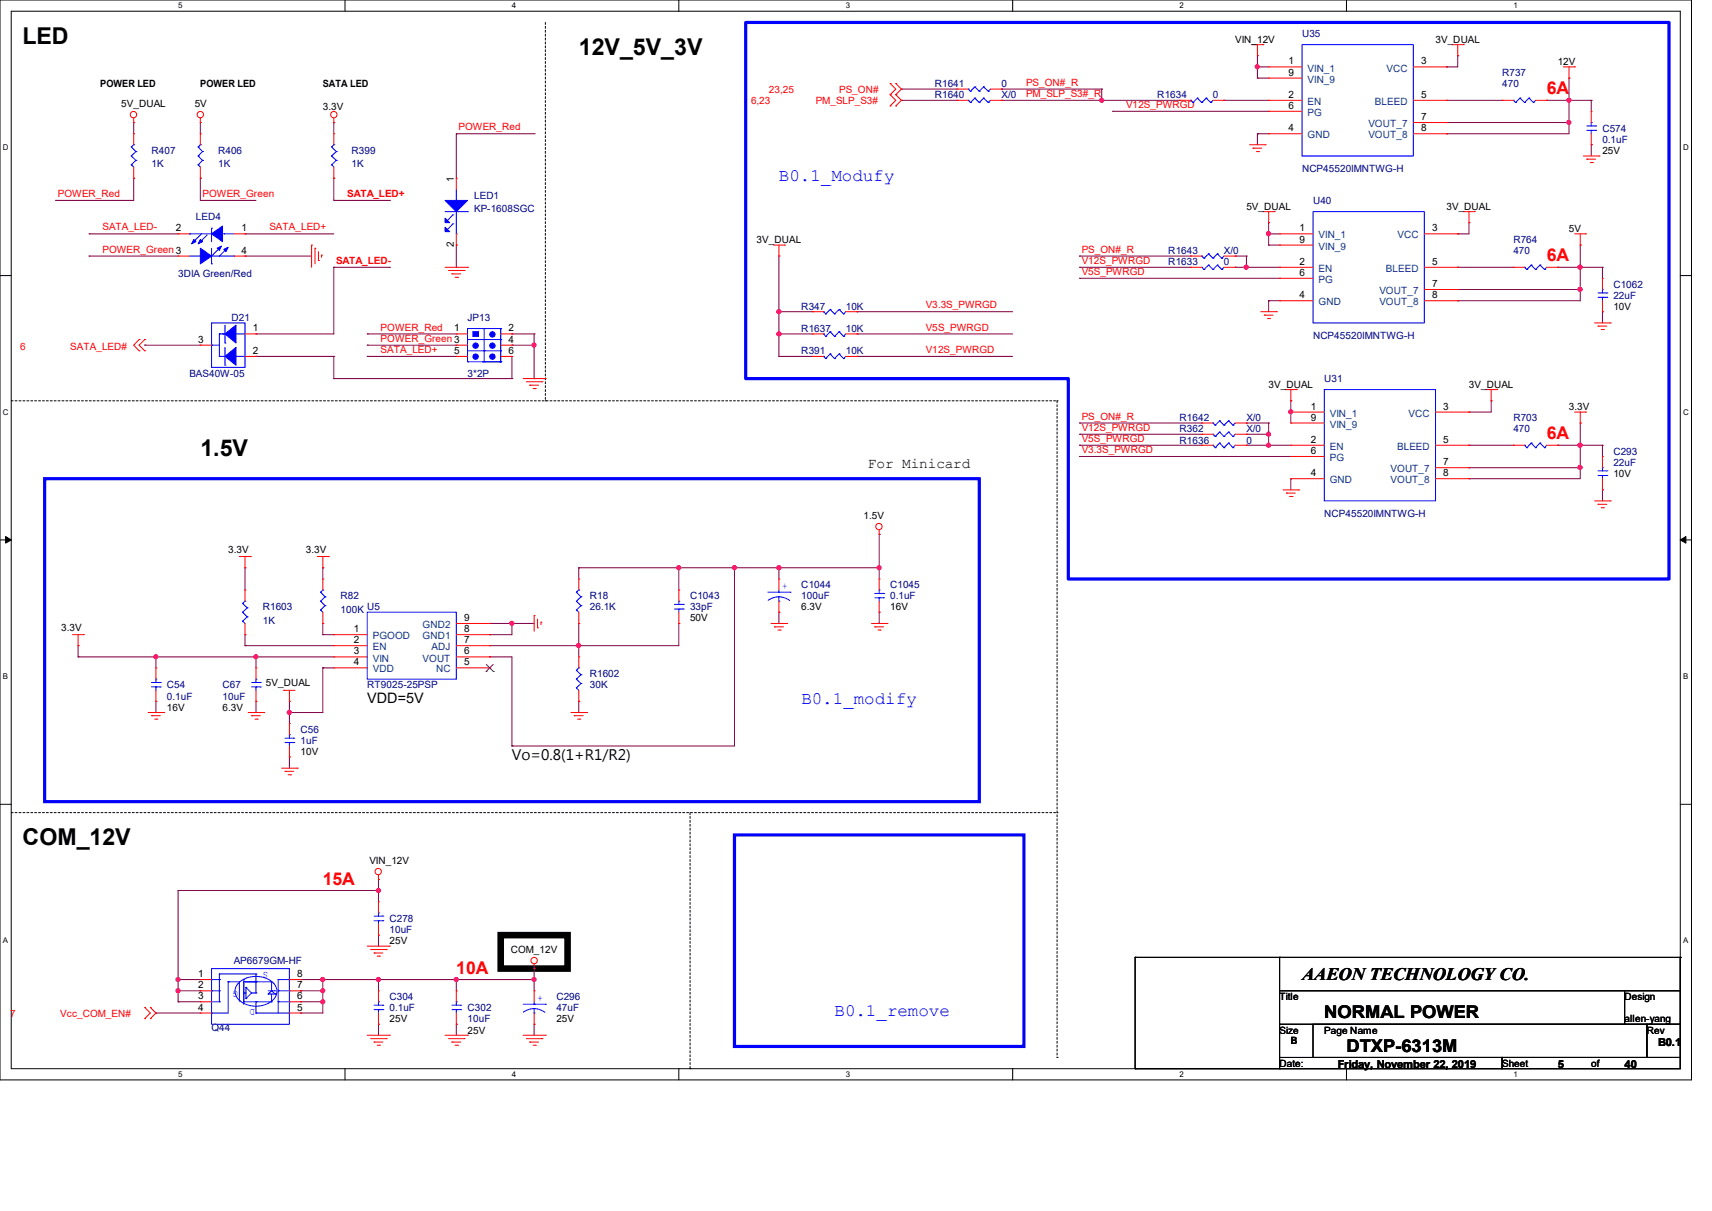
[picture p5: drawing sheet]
<svg xmlns="http://www.w3.org/2000/svg" width="297mm" height="210mm" viewBox="0 0 297 210" stroke-linecap="round" stroke-linejoin="round" font-family="sans-serif">
<path d="M0 0h293.5v187.3h-293.5zM1.9 1.9h289.6v183.4h-289.6z" fill="none" stroke="#000" stroke-width=".17"/>
<g fill="#fff">
<path d="M30.9 .2h.8v1.5h-.8z"/>
<path d="M30.9 185.5h.8v1.6h-.8z"/>
</g>
<path d="M59.9 0v1.9M59.9 185.3v2" fill="none" stroke="#000" stroke-width=".17"/>
<g fill="#fff">
<path d="M88.8 .2h.8v1.5h-.8z"/>
<path d="M88.8 185.5h.8v1.6h-.8z"/>
</g>
<path d="M117.8 0v1.9M117.8 185.3v2" fill="none" stroke="#000" stroke-width=".17"/>
<g fill="#fff">
<path d="M146.7 .2h.8v1.5h-.8z"/>
<path d="M146.7 185.5h.8v1.6h-.8z"/>
</g>
<path d="M175.7 0v1.9M175.7 185.3v2" fill="none" stroke="#000" stroke-width=".17"/>
<g fill="#fff">
<path d="M204.6 .2h.8v1.5h-.8z"/>
<path d="M204.6 185.5h.8v1.6h-.8z"/>
</g>
<path d="M233.6 0v1.9M233.6 185.3v2" fill="none" stroke="#000" stroke-width=".17"/>
<g fill="#fff">
<path d="M262.6 .2h.7v1.5h-.7z"/>
<path d="M262.6 185.5h.7v1.6h-.7z"/>
<path d="M.5 24.8h1v1.6h-1z"/>
<path d="M292 24.8h1v1.6h-1z"/>
<path d="M.5 70.7h1v1.5h-1z"/>
<path d="M292 70.7h1v1.5h-1z"/>
</g>
<path d="M0 47.8h1.9M291.5 47.8h2" fill="none" stroke="#000" stroke-width=".17"/>
<g fill="#fff">
<path d="M.5 116.5h.9v1.6h-.9z"/>
<path d="M292 116.5h.9v1.6h-.9z"/>
</g>
<path d="M0 93.6h1.9M291.5 93.6h2" fill="none" stroke="#000" stroke-width=".17"/>
<path d="M1 93l.9 .6-.9 .6zM291.5 93.6l1-.6v1.2z" fill="#000" stroke="#000" stroke-width=".17"/>
<g fill="#fff">
<path d="M.5 162.4h.9v1.5h-.9z"/>
<path d="M292 162.4h.9v1.5h-.9z"/>
</g>
<g fill="none" stroke="#000" stroke-width=".17">
<path d="M0 139.5h1.9M291.5 139.5h2M196.9 166h.1M196.9 166h94.6M196.9 166v19.3M222 171.8h69.5v5.8h-69.5zM222 166h.1M222 166v5.8M222 177.6v5.8M227.8 177.6h57.9v5.8h-57.9zM281.9 177.6h.1M281.9 171.8v5.8"/>
<path d="M285.7 177.6h5.8v5.8h-5.8zM291.5 166h.1M291.5 166v5.8M196.9 185.3h.1M196.9 185.3h25.1M222 183.4h38.6v1.9h-38.6zM222 183.4h.1M222 185.3h.1M260.6 183.4h30.9v1.9h-30.9z"/>
</g>
<path d="M94.6 3.9v65.6M1.9 69.5h181.5M94.6 69.5h.1M183.4 69.5h.1M183.4 69.5v113.9M1.9 140.9h181.5M119.7 140.9v44.4M183.4 140.9h.1M119.7 185.3h.1M183.4 183.4h.1" fill="none" stroke="#000" stroke-width=".17" stroke-dasharray=".3"/>
<path d="M86.9 162.2h11.6v5.8h-11.6z" fill="none" stroke="#000" stroke-width="1.1"/>
<path d="M129.4 3.9h160.2v96.5h-104.3v-34.7h-55.9zM7.7 83h162.2v56h-162.2zM127.4 144.8h50.2v36.7h-50.2z" fill="none" stroke="#00f" stroke-width=".55"/>
<g fill="none" stroke="#800040" stroke-width=".17">
<path d="M156.4 17.4h.1M156.4 15.5h.1M156.4 17.4h9.6M156.4 15.5h9.6M173.7 17.4h.1M173.7 15.5h.1M173.7 17.4h30.9M173.7 15.5h17.4M191.1 17.4h.1M191.1 15.5h.1M191.1 15.5v1.9M193 19.3h.1"/>
<path d="M193 19.3h27.1M212.3 17.4h.1M212.3 17.4h7.8M218.1 13.5h.1M218.1 11.6h.1M218.1 9.7h.1M218.1 13.5h2M218.1 9.7v3.8M218.1 11.6h2M251 17.4h.1M251 11.6h.1M251 17.4h9.6"/>
<path d="M252.9 9.7h.1M252.9 9.7v1.9h-1.9M268.4 17.4h.1M268.4 17.4h7.7M272.2 13.5h.1M272.2 17.4h.1M272.2 13.5v9.7h-21.2M276.1 17.4h.1M276.1 17.4v1.9M9.7 34.8h.1M23.2 30.9h.1M23.2 21.3h.1"/>
<path d="M23.2 21.3v1.9M23.2 30.9v3.9h-13.5M34.8 21.3h.1M34.8 30.9h.1M34.8 34.8h.1M34.8 21.3v1.9M34.8 30.9v3.9M34.8 34.8h9.6M57.9 30.9h.1M57.9 21.3h.1M57.9 21.3v1.9M57.9 30.9v3.9h9.7"/>
<path d="M67.6 34.8h.1M79.2 23.2h.1M79.2 23.2v7.7M79.2 23.2h13.5M92.7 23.2h.1M218.1 23.2h.1M218.1 23.2h2M218.1 23.2v1.9M220.1 38.6h.1M220.1 38.6v3.9M251 21.3h.1M251 23.2h.1"/>
<path d="M251 21.3h21.2M254.8 38.6h.1M254.8 38.6v2h-1.9M272.2 21.3h.1M276.1 25.1h.1M276.1 25.1v2M15.5 44.4h.1M15.5 40.6h.1M15.5 44.4h15.4M15.5 40.6h15.4M25.1 59.9h.1M25.1 59.9h9.7"/>
<path d="M42.5 40.6h.1M42.5 44.4h.1M42.5 44.4h11.6M42.5 40.6h15.4M44.4 57.9h.1M57.9 46.4h.1M57.9 46.4v11.5h-13.5M57.9 46.4h9.7M63.7 57.9h.1M63.7 59.9h.1M63.7 57.9h15.5M63.7 59.9h15.5"/>
<path d="M67.6 46.4h.1M79.2 42.5h.1M79.2 42.5v3.9M88.8 59.9h.1M88.8 57.9h.1M88.8 57.9h3.9M88.8 59.9h3.9M92.7 57.9h.1M92.7 57.9v7.8M135.1 44.4h.1M135.1 54.1h.1M135.1 57.9h.1"/>
<path d="M135.1 57.9h5.8M135.1 44.4v17.4M135.1 54.1h5.8M148.7 54.1h.1M148.7 57.9h.1M148.7 57.9h27M148.7 54.1h27M187.3 48.3h.1M187.3 46.4h.1M187.3 44.4h.1M187.3 44.4h19.3M187.3 46.4h19.3"/>
<path d="M187.3 48.3h34.7M214.3 46.4h.1M214.3 44.4h.1M214.3 44.4h1.9M214.3 46.4h7.7M216.2 46.4h.1M216.2 44.4h.1M216.2 44.4v2M220.1 42.5h.1M220.1 40.6h.1M220.1 52.2h.1M220.1 40.6h1.9"/>
<path d="M220.1 42.5h1.9M220.1 52.2v1.9M220.1 52.2h1.9M252.9 40.6h.1M252.9 46.4h.1M252.9 50.2h.1M252.9 52.2h.1M252.9 46.4h9.7M252.9 50.2h21.3M270.3 46.4h.1M270.3 46.4h7.7M274.2 46.4h.1"/>
<path d="M274.2 50.2h.1M274.2 42.5h.1M274.2 42.5v9.7h-21.3M278 54.1h.1M278 46.4h.1M278 46.4v1.9M278 54.1v1.9M44.4 61.8h.1M44.4 61.8h13.5M57.9 65.7h.1M57.9 61.8h.1M57.9 61.8v3.9"/>
<path d="M57.9 65.7h30.9M63.7 61.8h.1M63.7 61.8h15.5M88.8 65.7h.1M88.8 61.8v3.9M92.7 65.7h.1M135.1 61.8h.1M135.1 61.8h5.8M148.7 61.8h.1M148.7 61.8h27M187.3 79.2h.1M187.3 77.2h.1"/>
<path d="M187.3 75.3h.1M187.3 73.4h.1M187.3 77.2h21.2M187.3 79.2h36.6M187.3 75.3h21.2M187.3 73.4h21.2M216.2 77.2h.1M216.2 75.3h.1M216.2 73.4h.1M216.2 77.2h7.7M216.2 75.3h3.9M216.2 73.4h3.9"/>
<path d="M220.1 77.2h.1M220.1 75.3h.1M220.1 73.4h.1M220.1 73.4v3.8M223.9 69.5h.1M223.9 71.5h.1M223.9 69.5v3.9M254.8 71.5h.1M254.8 77.2h.1M254.8 77.2h7.8M258.7 69.5h.1M258.7 69.5v2h-3.9"/>
<path d="M270.3 77.2h.1M270.3 77.2h7.7M274.2 77.2h.1M274.2 73.4h.1M274.2 73.4v9.6h-19.4M278 77.2h.1M278 77.2v2M42.5 98.5h.1M42.5 98.5v3.8M56 98.5h.1M56 98.5v1.9M100.4 98.5h.1"/>
<path d="M100.4 98.5v1.9M100.4 98.5h52.1M117.8 98.5h.1M117.8 98.5v3.8M127.4 98.5h.1M127.4 98.5v30.9h-38.6M135.1 98.5h.1M135.1 98.5v1.9M152.5 98.5h.1M152.5 92.7h.1M152.5 92.7v7.7M223.9 83h.1"/>
<path d="M223.9 83v2M254.8 83h.1M254.8 81.1h.1M254.8 81.1h19.4M274.2 81.1h.1M278 85h.1M278 85v1.9M13.5 113.9h.1M13.5 112h.1M13.5 113.9h44.4M13.5 112v1.9M27.1 113.9h.1"/>
<path d="M27.1 113.9v1.9M42.5 112h.1M42.5 110.1h.1M42.5 112h15.4M42.5 110.1v1.9M44.4 113.9h.1M44.4 113.9v1.9M56 115.8h.1M56 108.1h.1M56 110.1h.1M56 108.1v2M56 115.8v7.8h-5.8"/>
<path d="M56 115.8h1.9M56 110.1h1.9M85 112h.1M85 108.1h.1M85 110.1h.1M85 113.9h.1M85 113.9h3.8v15.5M85 108.1h7.7M88.8 108.1h.1M88.8 108.1v2h-3.8M100.4 108.1h.1M100.4 112h.1"/>
<path d="M100.4 108.1v5.8M117.8 108.1h.1M117.8 108.1v3.9h-32.8M135.1 106.2h.1M135.1 106.2v1.9M152.5 106.2h.1M152.5 106.2v1.9M27.1 121.6h.1M27.1 121.6v2M44.4 121.6h.1M44.4 121.6v2M50.2 121.6h.1"/>
<path d="M50.2 123.6h.1M50.2 131.3h.1M50.2 121.6v3.9M50.2 131.3v1.9M88.8 129.4h.1M100.4 121.6h.1M100.4 121.6v2M30.9 154.4h.1M30.9 154.4h34.8M30.9 154.4v19.3M65.7 152.5h.1M65.7 154.4h.1"/>
<path d="M65.7 152.5v3.9M27.1 175.7h.1M27.1 175.7h7.7M30.9 169.9h.1M30.9 171.8h.1M30.9 173.7h.1M30.9 169.9h3.9M30.9 173.7h3.9M30.9 171.8h3.9M52.2 175.7h.1M52.2 173.7h.1M52.2 171.8h.1"/>
<path d="M52.2 169.9h.1M52.2 169.9h40.5M52.2 173.7h3.8M52.2 171.8h3.8M56 171.8h.1M56 173.7h.1M56 169.9h.1M56 169.9v5.8h-3.8M65.7 177.6h.1M65.7 169.9h.1M65.7 162.2h.1M65.7 162.2v1.9"/>
<path d="M65.7 169.9v1.9M65.7 177.6v1.9M79.2 169.9h.1M79.2 177.6h.1M79.2 169.9v1.9M79.2 177.6v1.9M92.7 169.9h.1M92.7 168h.1M92.7 177.6h.1M92.7 168v3.8M92.7 177.6v1.9"/>
</g>
<g fill="#f0f" stroke="#f0f" stroke-width=".17">
<circle cx="65.6" cy="154.4" r=".36"/>
<circle cx="56" cy="173.7" r=".36"/>
<circle cx="56" cy="171.8" r=".36"/>
<circle cx="30.9" cy="169.9" r=".36"/>
<circle cx="30.9" cy="171.8" r=".36"/>
<circle cx="92.6" cy="169.9" r=".36"/>
<circle cx="79.1" cy="169.9" r=".36"/>
<circle cx="65.6" cy="169.9" r=".36"/>
<circle cx="56" cy="169.9" r=".36"/>
<circle cx="92.6" cy="59.8" r=".36"/>
<circle cx="50.2" cy="123.5" r=".36"/>
<circle cx="44.4" cy="113.9" r=".36"/>
<circle cx="27" cy="113.9" r=".36"/>
<circle cx="152.5" cy="98.4" r=".36"/>
<circle cx="135.1" cy="98.4" r=".37"/>
<circle cx="88.8" cy="108.1" r=".36"/>
<circle cx="100.4" cy="112" r=".37"/>
<circle cx="127.4" cy="98.4" r=".36"/>
<circle cx="117.7" cy="98.4" r=".36"/>
<circle cx="274.1" cy="77.2" r=".37"/>
<circle cx="223.9" cy="71.4" r=".36"/>
<circle cx="274.1" cy="81.1" r=".37"/>
<circle cx="274.1" cy="50.2" r=".37"/>
<circle cx="274.1" cy="46.3" r=".37"/>
<circle cx="191.1" cy="17.4" r=".36"/>
<circle cx="218.1" cy="11.6" r=".36"/>
<circle cx="272.2" cy="21.2" r=".36"/>
<circle cx="220.1" cy="40.5" r=".36"/>
<circle cx="272.2" cy="17.4" r=".36"/>
<circle cx="135.1" cy="54" r=".37"/>
<circle cx="135.1" cy="57.9" r=".37"/>
<circle cx="216.2" cy="46.3" r=".37"/>
<circle cx="220.1" cy="77.2" r=".36"/>
<circle cx="220.1" cy="75.3" r=".36"/>
</g>
<g fill="none" stroke="#f00" stroke-width=".17">
<path d="M154.4 18.4h.1M154.4 16.4h.1M154.4 14.5h.1M154.4 16.4l1 1-1 1M154.4 14.5l1 1-1 .9M155.4 16.4h.1M155.4 18.4h.1M155.4 14.5h.1M155.4 16.4l1 1-1 1M155.4 14.5l1 1-1 .9M166 15.5h.1M166 17.4h.1"/>
<path d="M166 17.4h2M166 15.5h2M171.8 17.4h1.9M171.8 15.5h1.9M173.7 15.5h.1M173.7 17.4h.1M204.6 17.4h.1M204.6 17.4h2M210.4 17.4h1.9M212.3 17.4h.1M217.2 7.7h1.9M218.1 9.7h.1"/>
<path d="M218.1 7.7v2M219.1 7.7h.1M220.1 11.6h.1M220.1 13.5h.1M220.1 17.4h.1M220.1 19.3h.1M220.1 11.6h5.8M220.1 17.4h5.8M220.1 13.5h5.8M220.1 19.3h5.8M245.2 11.6h5.8M245.2 17.4h5.8"/>
<path d="M251 11.6h.1M251 17.4h.1M251.9 7.7h2M252.9 9.7h.1M252.9 7.7v2M253.9 7.7h.1M260.6 17.4h.1M260.6 17.4h2M266.4 17.4h2M268.4 17.4h.1M271.2 11.6h2M272.2 13.5h.1"/>
<path d="M272.2 11.6v1.9M273.2 11.6h.1M276.1 19.3h.1M276.1 19.3v2M23.2 21.3h.1M23.2 30.9h.1M23.2 23.2h.1M23.2 20.5v.8M23.2 23.2v1.9M23.2 29v1.9M34.8 21.3h.1M34.8 30.9h.1"/>
<path d="M34.8 23.2h.1M34.8 20.5v.8M34.8 23.2v1.9M34.8 29v1.9M57.9 21.3h.1M57.9 30.9h.1M57.9 23.2h.1M57.9 20.5v.8M57.9 23.2v1.9M57.9 29v1.9M79.2 30.9h.1M79.2 30.9v2"/>
<path d="M216.8 25.1h2.7M217.4 25.7h.1M217.4 25.7h1.5M218 26.3h.4M218.4 26.3h.1M219.1 36.7h2M219.5 25.1h.1M220.1 38.6h.1M220.1 23.2h.1M220.1 36.7v1.9M220.1 23.2h5.8M221.1 36.7h.1"/>
<path d="M245.2 23.2h5.8M245.2 21.3h5.8M251 21.3h.1M251 23.2h.1M253.9 36.7h1.9M254.8 38.6h.1M254.8 36.7v1.9M255.8 36.7h.1M274.7 27.1h2.7M275.3 27.6h.1M275.3 27.6h1.5M275.9 28.2h.4"/>
<path d="M276.1 25.1h.1M276.1 23.2v1.9M276.3 28.2h.1M277.4 27.1h.1M24.1 58.9h.1M24.1 58.9l-.9 1 .9 .9M25.1 58.9h.1M25.1 58.9l-1 1 1 .9M30.9 44.4h.1M30.9 40.6h.1M30.9 40.6h2M30.9 44.4h2"/>
<path d="M34.8 59.9h.1M34.8 59.9h1.9M40.6 40.6h1.9M40.6 44.4h1.9M42.5 40.6h.1M42.5 44.4h.1M42.5 57.9h1.9M44.4 57.9h.1M54.1 42.5h.1M54.1 42.5v3.9M54.7 43.1h.1M54.7 43.1v2.7"/>
<path d="M55.2 45.2h.1M55.2 43.6v1.6M55.8 44.2h.1M55.8 44.2v.4M77.2 46.4h3.9M77.8 46.9h2.7M78.4 47.5h.1M78.4 47.5h1.5M79 48.1h.4M79.2 42.5h.1M79.2 57.9h.1M79.2 59.9h.1"/>
<path d="M79.2 40.6v1.9M79.2 57.9h1.9M79.2 59.9h1.9M79.4 48.1h.1M80.5 46.9h.1M81.1 46.4h.1M86.9 57.9h1.9M86.9 59.9h1.9M88.8 57.9h.1M88.8 59.9h.1M134.2 42.5h1.9M135.1 44.4h.1"/>
<path d="M135.1 42.5v1.9M136.1 42.5h.1M140.9 54.1h.1M140.9 57.9h.1M140.9 54.1h2M140.9 57.9h2M146.7 54.1h2M146.7 57.9h2M148.7 54.1h.1M148.7 57.9h.1M206.6 44.4h.1M206.6 46.4h.1"/>
<path d="M206.6 46.4h1.9M206.6 44.4h1.9M212.3 46.4h2M212.3 44.4h2M214.3 44.4h.1M214.3 46.4h.1M218.7 54.1h2.7M219.3 54.7h.1M219.3 54.7h1.6M219.9 55.2h.4M220.3 55.2h.1M221.4 54.1h.1"/>
<path d="M222 40.6h.1M222 42.5h.1M222 46.4h.1M222 48.3h.1M222 52.2h.1M222 46.4h5.8M222 40.6h5.8M222 42.5h5.8M222 48.3h5.8M222 52.2h5.8M247.1 46.4h5.8M247.1 40.6h5.8"/>
<path d="M247.1 52.2h5.8M247.1 50.2h5.8M252.9 40.6h.1M252.9 46.4h.1M252.9 50.2h.1M252.9 52.2h.1M262.6 46.4h.1M262.6 46.4h1.9M268.4 46.4h1.9M270.3 46.4h.1M273.2 40.6h1.9M274.2 42.5h.1"/>
<path d="M274.2 40.6v1.9M275.1 40.6h.1M276.6 56h2.8M277.2 56.6h.1M277.2 56.6h1.6M277.8 57.1h.4M278 54.1h.1M278 48.3h.1M278 48.3v1.9M278 52.2v1.9M278.2 57.1h.1M279.4 56h.1"/>
<path d="M24.1 60.8h.1M25.1 60.8h.1M42.5 61.8h1.9M44.4 61.8h.1M79.2 61.8h.1M79.2 61.8h1.9M86.9 61.8h1.9M88.8 61.8h.1M90.8 65.7h3.8M91.3 66.2h2.7M91.9 66.8h.1M91.9 66.8h1.5"/>
<path d="M92.5 67.4h.4M92.9 67.4h.1M94 66.2h.1M94.6 65.7h.1M140.9 61.8h.1M140.9 61.8h2M146.7 61.8h2M148.7 61.8h.1M208.5 73.4h.1M208.5 77.2h.1M208.5 75.3h.1M208.5 73.4h1.9"/>
<path d="M208.5 77.2h1.9M208.5 75.3h1.9M214.3 73.4h1.9M214.3 77.2h1.9M214.3 75.3h1.9M216.2 73.4h.1M216.2 77.2h.1M216.2 75.3h.1M223 67.6h1.9M223.9 69.5h.1M223.9 71.5h.1M223.9 73.4h.1"/>
<path d="M223.9 77.2h.1M223.9 79.2h.1M223.9 67.6v1.9M223.9 71.5h5.8M223.9 73.4h5.8M223.9 77.2h5.8M223.9 79.2h5.8M224.9 67.6h.1M249 71.5h5.8M249 77.2h5.8M254.8 71.5h.1M254.8 77.2h.1"/>
<path d="M257.7 67.6h2M258.7 69.5h.1M258.7 67.6v1.9M259.7 67.6h.1M262.6 77.2h.1M262.6 77.2h1.9M268.4 77.2h1.9M270.3 77.2h.1M273.2 71.5h1.9M274.2 73.4h.1M274.2 71.5v1.9M275.1 71.5h.1"/>
<path d="M278 79.2h.1M278 79.2v1.9M41.5 96.5h1.9M42.5 98.5h.1M42.5 96.5v2M43.4 96.5h.1M55 96.5h2M56 98.5h.1M56 96.5v2M57 96.5h.1M152.5 92.7h.1M152.5 91.9v.8"/>
<path d="M222.6 85h2.7M223.2 85.5h.1M223.2 85.5h1.5M223.7 86.1h.5M223.9 83h.1M223.9 83h5.8M224.2 86.1h.1M225.3 85h.1M249 83h5.8M249 81.1h5.8M254.8 81.1h.1M254.8 83h.1"/>
<path d="M276.6 86.9h2.8M277.2 87.5h.1M277.2 87.5h1.6M277.8 88.1h.4M278 85h.1M278 83v2M278.2 88.1h.1M279.4 86.9h.1M12.6 110.1h1.9M13.5 112h.1M13.5 110.1v1.9M14.5 110.1h.1"/>
<path d="M27.1 115.8h.1M27.1 115.8v2M27.1 119.7v1.9M42.5 110.1h.1M42.5 102.3h.1M42.5 102.3v2M42.5 108.1v2M44.4 115.8h.1M44.4 115.8v2M44.4 119.7v1.9M49.2 119.7h.1M49.2 119.7h2"/>
<path d="M50.2 119.7v1.9M56 108.1h.1M56 100.4h.1M56 100.4v1.9M56 106.2v1.9M57.9 110.1h.1M57.9 112h.1M57.9 113.9h.1M57.9 115.8h.1M57.9 110.1h5.8M57.9 112h5.8M57.9 113.9h5.8"/>
<path d="M57.9 115.8h5.8M79.2 108.1h5.8M79.2 110.1h5.8M79.2 112h5.8M79.2 113.9h5.8M79.2 115.8h5.8M85 108.1h.1M85 110.1h.1M85 112h.1M85 113.9h.1M85 115.8h.1M92.7 106.8h.1"/>
<path d="M92.7 106.8v2.7M93.3 108.9h.1M93.3 107.4v1.5M93.9 107.9h.1M93.9 107.9v.4M100.4 108.1h.1M100.4 100.4h.1M100.4 113.9h.1M100.4 100.4v1.9M100.4 106.2v1.9M100.4 113.9v1.9M100.4 119.7v1.9"/>
<path d="M117.8 108.1h.1M117.8 102.3h.1M117.8 102.3v2M117.8 106.2v1.9M133.8 108.1h2.7M134.4 108.7h.1M134.4 108.7h1.5M135 109.3h.3M135.1 100.4h.1M135.1 106.2h.1M135.1 100.4v1.9M135.1 104.3v1.9"/>
<path d="M135.3 109.3h.1M136.5 108.1h.1M151.2 108.1h2.7M151.8 108.7h.1M151.8 108.7h1.5M152.3 109.3h.4M152.5 106.2h.1M152.5 100.4h.1M152.5 100.4v1.9M152.5 104.3v1.9M152.7 109.3h.1M153.9 108.1h.1"/>
<path d="M25.7 123.6h2.7M26.3 124.1h.1M26.3 124.1h1.5M26.8 124.7h.4M27.1 121.6h.1M27.2 124.7h.1M28.4 123.6h.1M43.1 123.6h2.7M43.6 124.1h.1M43.6 124.1h1.6M44.2 124.7h.4M44.4 121.6h.1"/>
<path d="M44.6 124.7h.1M45.8 123.6h.1M48.9 133.2h2.7M49.4 133.8h.1M49.4 133.8h1.6M50 134.4h.4M50.2 121.6h.1M50.2 131.3h.1M50.2 125.5h.1M50.2 125.5v1.9M50.2 129.4v1.9M50.4 134.4h.1"/>
<path d="M51.6 133.2h.1M99.1 123.6h2.7M99.6 124.1h.1M99.6 124.1h1.6M100.2 124.7h.4M100.4 121.6h.1M100.6 124.7h.1M101.8 123.6h.1M65.7 152.5h.1M65.7 156.4h.1M65.7 151.8v.7M65.7 156.4v1.9"/>
<path d="M25.1 176.7h.1M25.1 174.7h.1M25.1 174.7l1 1-1 1M26.1 174.7h.1M26.1 176.7h.1M26.1 174.7l1 1-1 1M34.8 175.7h.1M34.8 173.7h.1M34.8 171.8h.1M34.8 169.9h.1M34.8 175.7h1.9M34.8 173.7h1.9"/>
<path d="M34.8 171.8h1.9M34.8 169.9h1.9M50.2 175.7h2M50.2 173.7h2M50.2 171.8h2M50.2 169.9h2M52.2 175.7h.1M52.2 173.7h.1M52.2 171.8h.1M52.2 169.9h.1M63.7 179.5h3.9M63.7 164.1h3.9"/>
<path d="M64.3 164.7h2.7M64.9 165.3h.1M64.9 165.3h1.5M65.4 165.8h.4M65.7 162.2h.1M65.7 177.6h.1M65.7 171.8h.1M65.7 160.2v2M65.7 171.8v1.9M65.7 175.7v1.9M65.8 165.8h.1M67 164.7h.1"/>
<path d="M67.6 179.5h.1M67.6 164.1h.1M77.2 179.5h3.9M79.2 177.6h.1M79.2 171.8h.1M79.2 171.8v1.9M79.2 175.7v1.9M81.1 179.5h.1M90.8 179.5h3.8M92.7 168h.1M92.7 171.8h.1M92.7 177.6h.1"/>
<path d="M92.7 167.2v.8M92.7 171.8v1.9M92.7 175.7v1.9M94.6 179.5h.1M64.3 180.1h2.7M64.9 180.7h.1M64.9 180.7h1.5M65.4 181.3h.4M65.8 181.3h.1M67 180.1h.1M77.8 180.1h2.7M78.4 180.7h.1"/>
<path d="M78.4 180.7h1.5M79 181.3h.4M79.4 181.3h.1M80.5 180.1h.1M91.3 180.1h2.7M91.9 180.7h.1M91.9 180.7h1.5M92.5 181.3h.4M92.9 181.3h.1M94 180.1h.1"/>
<circle cx="23.2" cy="19.9" r=".55"/>
<circle cx="34.8" cy="19.9" r=".55"/>
<circle cx="57.9" cy="19.9" r=".55"/>
<circle cx="152.5" cy="91.3" r=".55"/>
<circle cx="65.6" cy="151.2" r=".55"/>
<circle cx="92.7" cy="166.6" r=".55"/>
</g>
<g fill="none" stroke="#00f" stroke-width=".17">
<path d="M168 15.5h.1M168 17.4h.1M168 15.5l.4 .3M168 17.4l.4 .4M168.4 15.8h.1M168.4 17.8h.1M169.1 15.1h.1M169.1 17h.1M169.1 15.1l-.7 .7M169.1 15.1l.8 .7M169.1 17l-.7 .8M169.1 17l.8 .8"/>
<path d="M169.9 15.8h.1M169.9 17.8h.1M170.6 15.1h.1M170.6 17h.1M170.6 15.1l.8 .7M170.6 15.1l-.7 .7M170.6 17l.8 .8M170.6 17l-.7 .8M171.4 15.8h.1M171.4 17.8h.1M171.8 15.5l-.4 .3M171.8 17.4l-.4 .4"/>
<path d="M206.6 17.4h.1M206.6 17.4l.4 .4M207 17.8h.1M207.7 17h.1M207.7 17l-.7 .8M207.7 17l.8 .8M208.5 17.8h.1M209.3 17h.1M209.3 17l.8 .8M209.3 17l-.8 .8M210.1 17.8h.1M210.4 17.4l-.3 .4"/>
<path d="M225.9 7.7h19.3v19.4h-19.3zM262.6 17.4h.1M262.6 17.4l.3 .4M262.9 17.8h.1M263.7 17h.1M263.7 17l-.8 .8M263.7 17l.8 .8M264.5 17.8h.1M265.3 17h.1M265.3 17l.7 .8M265.3 17l-.8 .8M266 17.8h.1"/>
<path d="M266.4 17.4l-.4 .4M22.8 25.5h.1M22.8 28.6h.1M22.8 27.1h.1M22.8 25.5l.8 .8M22.8 28.6l.4 .4M22.8 27.1l.8 .7M23.2 25.1h.1M23.2 25.1l-.4 .4M23.6 27.8h.1M23.6 26.3h.1M23.6 27.8l-.8 .8"/>
<path d="M23.6 26.3l-.8 .8M34.4 25.5h.1M34.4 28.6h.1M34.4 27.1h.1M34.4 25.5l.7 .8M34.4 28.6l.4 .4M34.4 27.1l.7 .7M34.8 25.1h.1M34.8 25.1l-.4 .4M35.1 27.8h.1M35.1 26.3h.1M35.1 27.8l-.7 .8"/>
<path d="M35.1 26.3l-.7 .8M36.7 39.6h.1M36.7 39.6v2.3M57.5 25.5h.1M57.5 28.6h.1M57.5 27.1h.1M57.5 25.5l.8 .8M57.5 28.6l.4 .4M57.5 27.1l.8 .7M57.9 25.1h.1M57.9 25.1l-.4 .4M58.3 27.8h.1"/>
<path d="M58.3 26.3h.1M58.3 27.8l-.8 .8M58.3 26.3l-.8 .8M77.2 36.7h3.9M78.6 37.3h.1M78.6 38.8h.1M78.6 37.3l-1 .9M78.6 38.8l-1 1M79.2 34.8h.1M79.2 32.9v1.9M79.2 36.7v3.9M81.1 36.7h.1"/>
<path d="M227.8 36.7h19.3v19.3h-19.3zM275.3 21.8h1.5M275.3 22.6h1.5M276.1 21.3h.1M276.1 22.6h.1M276.1 21.3v.5M276.1 22.6v.6M276.8 21.8h.1M276.8 22.6h.1M32.9 40.6h.1M32.9 44.4h2.1M32.9 40.6h4"/>
<path d="M33.8 41.7h.1M35 44.4h.1M35 41.7h.1M35 40.6l-1.2 1.1M35.9 40.8l-.9 .9M36.7 56h5.8v7.7h-5.8zM36.7 45.8h.1M36.7 59.9h.1M36.7 43.1v2.7M36.7 59.9h1.4M36.9 44.2h.1M36.9 44.4h3.7"/>
<path d="M38.1 44.4h.1M38.1 57.9h.1M38.1 43.1l-1.2 1.1M38.1 57.9h1.1M38.1 57.9v3.9M38.6 57.9h.1M38.8 40.6h.1M38.8 40.6h1.8M39 59.5h.1M39 56.4v3.1M39.2 43.3l-1.1 1.1M40.6 44.4h.1"/>
<path d="M40.6 57.9h.1M40.6 57.9h1.9M79.2 40.6h.1M81.1 58.9h5.8M84 57h.1M84 58.9h.1M84 57v5.7M86.9 57h.1M86.9 58.9h.1M86.9 57h-5.8v5.7M86.9 57v5.7M142.9 54.1h.1"/>
<path d="M142.9 57.9h.1M142.9 54.1l.4 .3M142.9 57.9l.4 .4M143.3 54.4h.1M143.3 58.3h.1M144 53.7h.1M144 57.5h.1M144 53.7l-.7 .7M144 53.7l.8 .7M144 57.5l-.7 .8M144 57.5l.8 .8M144.8 54.4h.1"/>
<path d="M144.8 58.3h.1M145.6 53.7h.1M145.6 57.5h.1M145.6 53.7l.7 .7M145.6 53.7l-.8 .7M145.6 57.5l.7 .8M145.6 57.5l-.8 .8M146.3 54.4h.1M146.3 58.3h.1M146.7 54.1l-.4 .3M146.7 57.9l-.4 .4M208.5 44.4h.1"/>
<path d="M208.5 46.4h.1M208.5 44.4l.4 .4M208.5 46.4l.4 .3M208.9 44.8h.1M208.9 46.7h.1M209.7 44h.1M209.7 46h.1M209.7 44l-.8 .8M209.7 44l.7 .8M209.7 46l-.8 .7M209.7 46l.7 .7M210.4 44.8h.1"/>
<path d="M210.4 46.7h.1M211.2 44h.1M211.2 46h.1M211.2 44l.8 .8M211.2 44l-.8 .8M211.2 46l.8 .7M211.2 46l-.8 .7M212 44.8h.1M212 46.7h.1M212.3 44.4l-.3 .4M212.3 46.4l-.3 .3M264.5 46.4h.1"/>
<path d="M264.5 46.4l.4 .3M264.9 46.7h.1M265.6 46h.1M265.6 46l-.7 .7M265.6 46l.8 .7M266.4 46.7h.1M267.2 46h.1M267.2 46l.8 .7M267.2 46l-.8 .7M268 46.7h.1M268.4 46.4l-.4 .3M277.2 50.8h1.6"/>
<path d="M277.2 51.6h1.6M278 50.2h.1M278 51.6h.1M278 50.2v.6M278 51.6v.6M278.8 50.8h.1M278.8 51.6h.1M38.1 61.8h.1M38.1 61.8h.9M39 63.3h.1M39 60.2v3.1M40.6 61.8h.1"/>
<path d="M40.6 61.8h1.9M81.1 62.7h.1M81.1 60.8h5.8M81.1 62.7h5.8M83.8 62.7h.1M84 60.8h.1M84 62.7h.1M86.7 62.7h.1M86.9 62.7h.1M86.9 60.8h.1M142.9 61.8h.1M142.9 61.8l.4 .4"/>
<path d="M143.3 62.2h.1M144 61.4h.1M144 61.4l-.7 .8M144 61.4l.8 .8M144.8 62.2h.1M145.6 61.4h.1M145.6 61.4l.7 .8M145.6 61.4l-.8 .8M146.3 62.2h.1M146.7 61.8l-.4 .4M210.4 73.4h.1M210.4 77.2h.1"/>
<path d="M210.4 75.3h.1M210.4 73.4l.4 .3M210.4 77.2l.4 .4M210.4 75.3l.4 .4M210.8 73.7h.1M210.8 77.6h.1M210.8 75.7h.1M211.6 73h.1M211.6 76.8h.1M211.6 74.9h.1M211.6 73l-.8 .7M211.6 73l.7 .7"/>
<path d="M211.6 76.8l-.8 .8M211.6 76.8l.7 .8M211.6 74.9l-.8 .8M211.6 74.9l.7 .8M212.3 73.7h.1M212.3 77.6h.1M212.3 75.7h.1M213.1 73h.1M213.1 76.8h.1M213.1 74.9h.1M213.1 73l.8 .7M213.1 73l-.8 .7"/>
<path d="M213.1 76.8l.8 .8M213.1 76.8l-.8 .8M213.1 74.9l.8 .8M213.1 74.9l-.8 .8M213.9 73.7h.1M213.9 77.6h.1M213.9 75.7h.1M214.3 73.4l-.4 .3M214.3 77.2l-.4 .4M214.3 75.3l-.4 .4M229.7 67.6h19.3v19.3h-19.3zM264.5 77.2h.1"/>
<path d="M264.5 77.2l.4 .4M264.9 77.6h.1M265.6 76.8h.1M265.6 76.8l-.7 .8M265.6 76.8l.8 .8M266.4 77.6h.1M267.2 76.8h.1M267.2 76.8l.8 .8M267.2 76.8l-.8 .8M268 77.6h.1M268.4 77.2l-.4 .4M277.2 81.7h1.6"/>
<path d="M277.2 82.5h1.6M278 81.1h.1M278 82.5h.1M278 81.1v.6M278 82.5v.5M278.8 81.7h.1M278.8 82.5h.1M26.3 118.4h1.5M26.3 119.1h1.5M27.1 117.8h.1M27.1 119.1h.1M27.1 117.8v.6"/>
<path d="M27.1 119.1v.6M27.8 118.4h.1M27.8 119.1h.1M42.1 104.6h.1M42.1 107.7h.1M42.1 106.2h.1M42.1 104.6l.8 .8M42.1 107.7l.4 .4M42.1 106.2l.8 .8M42.5 104.3h.1M42.5 104.3l-.4 .3M42.9 107h.1"/>
<path d="M42.9 105.4h.1M42.9 107l-.8 .7M42.9 105.4l-.8 .8M43.6 118.4h1.6M43.6 119.1h1.6M44.4 117.8h.1M44.4 119.1h.1M44.4 117.8v.6M44.4 119.1v.6M45.2 118.4h.1M45.2 119.1h.1M55.6 102.7h.1"/>
<path d="M55.6 105.8h.1M55.6 104.3h.1M55.6 102.7l.8 .8M55.6 105.8l.4 .4M55.6 104.3l.8 .7M56 102.3h.1M56 102.3l-.4 .4M56.4 105h.1M56.4 103.5h.1M56.4 105l-.8 .8M56.4 103.5l-.8 .8M63.7 106.2h15.5v11.6h-15.5z"/>
<path d="M100 102.7h.1M100 105.8h.1M100 104.3h.1M100 116.2h.1M100 119.3h.1M100 117.8h.1M100 102.7l.8 .8M100 105.8l.4 .4M100 104.3l.8 .7M100 116.2l.8 .8M100 119.3l.4 .4M100 117.8l.8 .7"/>
<path d="M100.4 102.3h.1M100.4 115.8h.1M100.4 102.3l-.4 .4M100.4 115.8l-.4 .4M100.8 105h.1M100.8 103.5h.1M100.8 118.5h.1M100.8 117h.1M100.8 105l-.8 .8M100.8 103.5l-.8 .8M100.8 118.5l-.8 .8M100.8 117l-.8 .8"/>
<path d="M117 104.8h1.5M117 105.6h1.5M117.8 104.3h.1M117.8 105.6h.1M117.8 104.3v.5M117.8 105.6v.6M118.5 104.8h.1M118.5 105.6h.1M133.2 102.7h3.9M135.1 104.3h.1M135.1 102.7h.1M135.1 103.5l-.8 .1-1 .5"/>
<path d="M135.1 103.5l.8 .1 1.1 .6M135.1 102.3v.4M135.1 103.5v.8M137.1 102.7h.1M151.8 102.9h1.5M151.8 103.7h1.5M152.5 102.3h.1M152.5 103.7h.1M152.5 102.3v.6M152.5 103.7v.6M153.3 102.9h.1M153.3 103.7h.1"/>
<path d="M49.4 128h1.6M49.4 128.8h1.6M50.2 127.4h.1M50.2 128.8h.1M50.2 127.4v.6M50.2 128.8v.6M51 128h.1M51 128.8h.1M64.9 158.9h1.5M64.9 159.7h1.5M65.7 158.3h.1M65.7 159.7h.1"/>
<path d="M65.7 158.3v.6M65.7 159.7v.5M66.4 158.9h.1M66.4 159.7h.1M36.7 168h13.5v9.6h-13.5zM36.7 175.7h.1M36.7 171.8h.1M36.7 169.9h.1M36.7 173.7h1.4M36.7 171.8h1.4M36.7 169.9h1.4M38.1 173.7h.1"/>
<path d="M38.1 171.8h.1M38.1 169.9h.1M38.1 168.9h.1M38.1 168.9v4.8M38.1 168.9h6.3M39.6 170.3h.1M39.6 170.3h1.9v3.3M39.6 170.3v5.4h-2.9M41.5 173.6h.1M41.6 170.3a4.5 4.5 0 0 1 6.1 .5 2.13 2.13 0 0 1-1 3.1 4.5 4.5 0 0 1-5.6-.8 1.99 1.99 0 0 1 .5-2.8zM42.3 169.9h.1M42.3 173.7h.1"/>
<path d="M42.3 170.3h.1M42.3 172.2h.1M42.3 169.9v4.3M42.3 170.3h4.8v1.5M42.3 173.7h4.8M42.3 172.2h.4M42.7 173.2h.1M42.7 171.2h.1M42.7 171.2v2M42.7 171.2l.9 1M43.6 172.2h.1M43.6 172.2h.8"/>
<path d="M43.6 172.2l-.9 1M44.2 170.3h.1M44.4 170.3h.1M44.4 172.2h.1M44.4 168.9h.1M44.4 173.7h.1M44.4 175.7h.1M44.4 168.9v3.3M44.4 173.7v2M44.4 175.7h5.8M46.5 172.4h.1M46.5 171.8h1.2"/>
<path d="M46.5 172.4h1.2M47.1 173.7h.1M47.1 171.8h.1M47.1 172.4v1.3M47.1 171.8l-.6 .6M47.1 171.8l.6 .6M47.7 171.8h.1M47.7 172.4h.1M48.3 173.7h.1M48.3 171.8h.1M48.3 169.9h.1M48.3 173.7h1.9"/>
<path d="M48.3 171.8h1.9M48.3 169.9v5.8M48.3 169.9h1.9M50.2 171.8h.1M50.2 169.9h.1M50.2 173.7h.1M64.9 174.3h1.5M64.9 175.1h1.5M65.7 173.7h.1M65.7 175.1h.1M65.7 173.7v.6M65.7 175.1v.6"/>
<path d="M66.4 174.3h.1M66.4 175.1h.1M78.4 174.3h1.5M78.4 175.1h1.5M79.2 173.7h.1M79.2 175.1h.1M79.2 173.7v.6M79.2 175.1v.6M79.9 174.3h.1M79.9 175.1h.1M90.8 174.2h3.8M92.7 175.7h.1"/>
<path d="M92.7 174.2h.1M92.7 174.9l-.8 .1-1.1 .5M92.7 174.9l1.1 .3 .7 .4M92.7 173.7v.5M92.7 174.9v.8M94.6 174.2h.1"/>
</g>
<g fill="#00f" stroke="#00f" stroke-width=".17">
<path d="M77.2 34.8h3.9l-1.9 1.9z"/>
<path d="M77.2 37.8l.8 .8h-.8z"/>
<path d="M77.2 39.4l.8 .8h-.8z"/>
<path d="M34.8 43.1l1.9 1.3-1.9 1.4z" fill-rule="evenodd"/>
<path d="M38.8 43.3l.8-.4-.4 .7z" fill-rule="evenodd"/>
<path d="M37.7 43.1l.7-.4-.3 .7z" fill-rule="evenodd"/>
<path d="M36.7 40.6l1.9-1.4v2.7z" fill-rule="evenodd"/>
<path d="M33.6 41.5l.4 .4-.8 .4z" fill-rule="evenodd"/>
<path d="M34.8 41.5l.3 .4-.7 .4z" fill-rule="evenodd"/>
<path d="M39 57.9l1.9-1.5v3.1z" fill-rule="evenodd"/>
<path d="M39 61.8l1.9-1.6v3.1z" fill-rule="evenodd"/>
<path d="M82 57.5h1v.8h-1z" fill-rule="evenodd"/>
<circle cx="82.5" cy="59.9" r=".47"/>
<circle cx="82.5" cy="61.8" r=".47"/>
<circle cx="85.4" cy="59.9" r=".47"/>
<circle cx="85.4" cy="61.8" r=".47"/>
<circle cx="85.4" cy="58" r=".47"/>
</g>
<path d="M84.3 116.5h.1M84.4 115.2l1.2 1.3M85.6 115.2l-1.3 1.3M85.6 116.5h.1" fill="none" stroke="#804000" stroke-width=".17"/>
<g font-size="4">
<text x="3.9" y="7.6">LED</text>
<text x="100.4" y="9.5">12V_5V_3V</text>
<text x="34.8" y="79">1.5V</text>
<text x="3.9" y="146.6">COM_12V</text>
</g>
<g font-size="3" fill="#f00">
<text x="268.4" y="16.4">6A</text>
<text x="268.4" y="45.3">6A</text>
<text x="268.4" y="76.2">6A</text>
<text x="56" y="153.4">15A</text>
<text x="79.2" y="168.9">10A</text>
</g>
<g font-size="3" fill="#00f">
<text x="135.1" y="31.4">B0.1_Modufy</text>
<text x="139" y="122.1">B0.1_modify</text>
<text x="144.8" y="176.1">B0.1_remove</text>
</g>
<g font-size="3">
<text x="225.9" y="169.9">AAEON TECHNOLOGY CO.</text>
<text x="229.7" y="176.6">NORMAL POWER</text>
<text x="233.6" y="182.4">DTXP-6313M</text>
</g>
<g font-size="2.5">
<text x="150.6" y="81.2">For Minicard</text>
<text x="63.7" y="122">VDD=5V</text>
<text x="88.8" y="131.9">Vo=0.8(1+R1/R2)</text>
</g>
<g font-size="1.9">
<text x="232.1" y="185.2">Friday, November 22, 2019</text>
<text x="270.3" y="185.2">5</text>
<text x="281.9" y="185.2">40</text>
<text x="287.7" y="181.3">B0.1</text>
</g>
<g font-size="1.7">
<text x="214.3" y="7.4">VIN_12V</text>
<text x="223.6" y="11.2">1</text>
<text x="246.5" y="11.2">3</text>
<text x="249" y="7.4">3V_DUAL</text>
<text x="270.2" y="11.3">12V</text>
<text x="17.4" y="15.2">POWER LED</text>
<text x="34.8" y="15.2">POWER LED</text>
<text x="56" y="15.2">SATA LED</text>
<text x="223.6" y="13.1">9</text>
<text x="223.6" y="17">2</text>
<text x="246.5" y="17">5</text>
<text x="21" y="18.6">5V_DUAL</text>
<text x="33.8" y="18.6">5V</text>
<text x="56" y="19">3.3V</text>
<text x="223.6" y="18.9">6</text>
<text x="223.6" y="22.8">4</text>
<text x="246.5" y="20.8">7</text>
<text x="246.5" y="22.8">8</text>
<text x="278" y="26.7">25V</text>
<text x="78.7" y="31.5" transform="rotate(-90 78.7 31.5)">1</text>
<text x="30.5" y="40.1">2</text>
<text x="41.9" y="40.1">1</text>
<text x="216.2" y="36.4">5V_DUAL</text>
<text x="225.5" y="40.1">1</text>
<text x="248.4" y="40.1">3</text>
<text x="250.9" y="36.4">3V_DUAL</text>
<text x="272.2" y="40.2">5V</text>
<text x="41.9" y="44">4</text>
<text x="78.7" y="42.9" transform="rotate(-90 78.7 42.9)">2</text>
<text x="131.3" y="42.2">3V_DUAL</text>
<text x="225.5" y="42.1">9</text>
<text x="225.5" y="45.9">2</text>
<text x="225.5" y="47.8">6</text>
<text x="248.4" y="45.9">5</text>
<text x="225.5" y="51.7">4</text>
<text x="248.4" y="49.8">7</text>
<text x="248.4" y="51.7">8</text>
<text x="279.9" y="53.8">10V</text>
<text x="34.4" y="59.4">3</text>
<text x="43.9" y="57.5">1</text>
<text x="78.8" y="57.5">1</text>
<text x="88.2" y="57.5">2</text>
<text x="88.2" y="59.4">4</text>
<text x="43.9" y="61.4">2</text>
<text x="78.8" y="61.4">5</text>
<text x="88.2" y="61.4">6</text>
<text x="220.1" y="67.3">3V_DUAL</text>
<text x="227.4" y="71">1</text>
<text x="250.4" y="71">3</text>
<text x="254.8" y="67.3">3V_DUAL</text>
<text x="272.2" y="71.1">3.3V</text>
<text x="227.4" y="72.9">9</text>
<text x="227.4" y="76.8">2</text>
<text x="250.4" y="76.8">5</text>
<text x="227.4" y="78.7">6</text>
<text x="227.4" y="82.6">4</text>
<text x="250.4" y="80.7">7</text>
<text x="250.4" y="82.6">8</text>
<text x="279.9" y="82.7">10V</text>
<text x="39.6" y="95.8">3.3V</text>
<text x="53.1" y="95.8">3.3V</text>
<text x="149.8" y="90">1.5V</text>
<text x="80.5" y="107.7">9</text>
<text x="119.7" y="107.8">50V</text>
<text x="139" y="105.9">6.3V</text>
<text x="154.4" y="105.9">16V</text>
<text x="10.6" y="109.3">3.3V</text>
<text x="61.4" y="109.6">1</text>
<text x="61.4" y="111.5">2</text>
<text x="61.4" y="113.5">3</text>
<text x="80.5" y="109.6">8</text>
<text x="80.5" y="111.5">7</text>
<text x="80.5" y="113.5">6</text>
<text x="46.1" y="119">5V_DUAL</text>
<text x="61.4" y="115.4">4</text>
<text x="80.5" y="115.4">5</text>
<text x="29" y="123.2">16V</text>
<text x="38.6" y="123.2">6.3V</text>
<text x="52.2" y="131">10V</text>
<text x="64.1" y="149.9">VIN_12V</text>
<text x="67.6" y="163.8">25V</text>
<text x="88.6" y="165.3">COM_12V</text>
<text x="34.4" y="173.3">3</text>
<text x="34.4" y="171.4">2</text>
<text x="34.4" y="169.5">1</text>
<text x="51.6" y="173.3">6</text>
<text x="51.6" y="171.4">7</text>
<text x="51.6" y="169.5">8</text>
<text x="222" y="173.4">Title</text>
<text x="281.8" y="173.4">Design</text>
<text x="34.4" y="175.3">4</text>
<text x="51.6" y="175.3">5</text>
<text x="67.6" y="177.3">25V</text>
<text x="81.1" y="179.2">25V</text>
<text x="96.5" y="177.3">25V</text>
<text x="222" y="179.2">Size</text>
<text x="229.7" y="179.2">Page Name</text>
<text x="281.8" y="177.3">allen-yang</text>
<text x="285.7" y="179.2">Rev</text>
<text x="222" y="185">Date:</text>
<text x="223.9" y="181.1">B</text>
<text x="260.6" y="185">Sheet</text>
<text x="276" y="185">of</text>
</g>
<g font-size="1.7" fill="#000080">
<text x="225.9" y="6.4">U35</text>
<text x="162.2" y="15.2">R1641</text>
<text x="162.2" y="17.1">R1640</text>
<text x="173.7" y="15.2">0</text>
<text x="173.7" y="17.1">X/0</text>
<text x="200.8" y="17.1">R1634</text>
<text x="210.4" y="17.1">0</text>
<text x="260.6" y="13.2">R737</text>
<text x="260.6" y="15.2">470</text>
<text x="278" y="22.9">C574</text>
<text x="26.3" y="26.7">R407</text>
<text x="26.3" y="29">1K</text>
<text x="37.8" y="26.7">R406</text>
<text x="37.8" y="29">1K</text>
<text x="61" y="26.7">R399</text>
<text x="61" y="29">1K</text>
<text x="225.9" y="29.8">NCP45520IMNTWG-H</text>
<text x="278" y="24.8">0.1uF</text>
<text x="82.3" y="34.5">LED1</text>
<text x="227.8" y="35.4">U40</text>
<text x="34" y="38.1">LED4</text>
<text x="82.3" y="36.7">KP-1608SGC</text>
<text x="30.9" y="48">3DIA Green/Red</text>
<text x="202.7" y="44.1">R1643</text>
<text x="202.7" y="46">R1633</text>
<text x="212.3" y="44.1">X/0</text>
<text x="212.3" y="46">0</text>
<text x="262.5" y="42.2">R764</text>
<text x="262.5" y="44.1">470</text>
<text x="139" y="53.8">R347</text>
<text x="146.7" y="53.8">10K</text>
<text x="279.9" y="49.9">C1062</text>
<text x="279.9" y="51.8">22uF</text>
<text x="40.2" y="55.7">D21</text>
<text x="81.1" y="55.7">JP13</text>
<text x="139" y="57.6">R1637</text>
<text x="146.7" y="57.6">10K</text>
<text x="227.8" y="58.8">NCP45520IMNTWG-H</text>
<text x="32.8" y="65.3">BAS40W-05</text>
<text x="81.1" y="65.3">3*2P</text>
<text x="139" y="61.5">R391</text>
<text x="146.7" y="61.5">10K</text>
<text x="229.7" y="66.3">U31</text>
<text x="204.6" y="73.1">R1642</text>
<text x="204.6" y="76.9">R1636</text>
<text x="204.6" y="75">R362</text>
<text x="216.2" y="73.1">X/0</text>
<text x="216.2" y="76.9">0</text>
<text x="216.2" y="75">X/0</text>
<text x="262.5" y="73.1">R703</text>
<text x="262.5" y="75">470</text>
<text x="279.9" y="78.8">C293</text>
<text x="279.9" y="80.8">22uF</text>
<text x="229.7" y="89.7">NCP45520IMNTWG-H</text>
<text x="45.6" y="105.9">R1603</text>
<text x="59.1" y="103.9">R82</text>
<text x="59.1" y="106.3">100K U5</text>
<text x="102.3" y="103.9">R18</text>
<text x="102.3" y="105.9">26.1K</text>
<text x="119.7" y="103.9">C1043</text>
<text x="119.7" y="105.9">33pF</text>
<text x="139" y="102">C1044</text>
<text x="139" y="103.9">100uF</text>
<text x="154.4" y="102">C1045</text>
<text x="154.4" y="103.9">0.1uF</text>
<text x="45.6" y="108.2">1K</text>
<text x="29" y="119.4">C54</text>
<text x="38.6" y="119.4">C67</text>
<text x="63.7" y="119.4">RT9025-25PSP</text>
<text x="102.3" y="117.4">R1602</text>
<text x="102.3" y="119.4">30K</text>
<text x="29" y="121.3">0.1uF</text>
<text x="38.6" y="121.3">10uF</text>
<text x="52.2" y="127.1">C56</text>
<text x="52.2" y="129">1uF</text>
<text x="67.6" y="159.9">C278</text>
<text x="67.6" y="161.8">10uF</text>
<text x="40.6" y="167.3">AP6679GM-HF</text>
<text x="67.6" y="173.4">C304</text>
<text x="96.5" y="173.4">C296</text>
<text x="36.7" y="178.8">Q44</text>
<text x="67.6" y="175.3">0.1uF</text>
<text x="81.1" y="175.3">C302</text>
<text x="81.1" y="177.3">10uF</text>
<text x="96.5" y="175.3">47uF</text>
</g>
<g font-size="1.7" fill="#f00">
<text x="133.4" y="16.1">23,25</text>
<text x="145.6" y="16.1">PS_ON#</text>
<text x="178" y="16.8">PM_SLP_S3#_R</text>
<text x="178" y="14.9">PS_ON#_R</text>
<text x="79.5" y="22.6">POWER_Red</text>
<text x="130.3" y="18">6,23</text>
<text x="141.5" y="18">PM_SLP_S3#</text>
<text x="195.4" y="18.7">V12S_PWRGD</text>
<text x="10" y="34.2">POWER_Red</text>
<text x="35.1" y="34.2">POWER_Green</text>
<text x="60.2" y="34.2">SATA_LED+</text>
<text x="17.8" y="40">SATA_LED-</text>
<text x="46.7" y="40">SATA_LED+</text>
<text x="17.8" y="43.8">POWER_Green 3</text>
<text x="58.3" y="45.8">SATA_LED-</text>
<text x="187.7" y="47.7">V5S_PWRGD</text>
<text x="187.7" y="45.8">V12S_PWRGD</text>
<text x="187.7" y="43.8">PS_ON#_R</text>
<text x="160.6" y="53.5">V3.3S_PWRGD</text>
<text x="66" y="57.3">POWER_Red</text>
<text x="66" y="59.3">POWER_Green 3</text>
<text x="160.6" y="57.3">V5S_PWRGD</text>
<text x="3.5" y="60.7">6</text>
<text x="12.2" y="60.7">SATA_LED#</text>
<text x="66" y="61.2">SATA_LED+</text>
<text x="160.6" y="61.2">V12S_PWRGD</text>
<text x="187.7" y="76.6">V5S_PWRGD</text>
<text x="187.7" y="74.7">V12S_PWRGD</text>
<text x="187.7" y="72.8">PS_ON#_R</text>
<text x="187.7" y="78.6">V3.3S_PWRGD</text>
<text x="1.7" y="176.3">7</text>
<text x="10.5" y="176.3">Vcc_COM_EN#</text>
</g>
<g font-size="1.7" fill="#004080">
<text x="226.9" y="12.4">VIN_1</text>
<text x="226.9" y="14.4">VIN_9</text>
<text x="240.5" y="12.4">VCC</text>
<text x="226.9" y="18.2">EN</text>
<text x="226.9" y="20.1">PG</text>
<text x="237.4" y="22.1">VOUT_7</text>
<text x="238.5" y="18.2">BLEED</text>
<text x="226.9" y="24">GND</text>
<text x="237.4" y="24">VOUT_8</text>
<text x="228.8" y="41.4">VIN_1</text>
<text x="242.4" y="41.4">VCC</text>
<text x="228.8" y="43.3">VIN_9</text>
<text x="228.8" y="47.2">EN</text>
<text x="240.4" y="47.2">BLEED</text>
<text x="228.8" y="49.1">PG</text>
<text x="228.8" y="53">GND</text>
<text x="239.3" y="51">VOUT_7</text>
<text x="239.3" y="53">VOUT_8</text>
<text x="230.7" y="72.3">VIN_1</text>
<text x="230.7" y="74.2">VIN_9</text>
<text x="244.4" y="72.3">VCC</text>
<text x="230.7" y="78">EN</text>
<text x="230.7" y="80">PG</text>
<text x="230.7" y="83.8">GND</text>
<text x="241.3" y="81.9">VOUT_7</text>
<text x="241.3" y="83.8">VOUT_8</text>
<text x="242.4" y="78">BLEED</text>
<text x="64.7" y="110.9">PGOOD</text>
<text x="64.7" y="112.8">EN</text>
<text x="73.3" y="108.9">GND2</text>
<text x="73.3" y="110.9">GND1</text>
<text x="74.9" y="112.8">ADJ</text>
<text x="64.7" y="114.7">VIN</text>
<text x="64.7" y="116.6">VDD</text>
<text x="73.3" y="114.7">VOUT</text>
<text x="75.6" y="116.6">NC</text>
</g>
<g font-size="1.7" fill="#00f">
<text x="135.7" y="102.2">+</text>
<text x="41.3" y="171.9" transform="rotate(-180 41.3 171.9)">G</text>
<text x="46.5" y="168.7" transform="rotate(-180 46.5 168.7)">S</text>
<text x="93.3" y="173.6">+</text>
<text x="44.2" y="175" transform="rotate(-180 44.2 175)">D</text>
</g>
<g font-size="1.4">
<text x="30.9" y="1.4">5</text>
<text x="88.8" y="1.4">4</text>
<text x="146.7" y="1.4">3</text>
<text x="204.6" y="1.4">2</text>
<text x="262.6" y="1.4">1</text>
<text x=".5" y="26.1">D</text>
<text x="292" y="26.1">D</text>
<text x=".5" y="71.9">C</text>
<text x="292" y="71.9">C</text>
<text x=".5" y="117.8">B</text>
<text x="292" y="117.8">B</text>
<text x=".5" y="163.6">A</text>
<text x="292" y="163.6">A</text>
<text x="30.9" y="186.8">5</text>
<text x="88.8" y="186.8">4</text>
<text x="146.7" y="186.8">3</text>
<text x="204.6" y="186.8">2</text>
<text x="262.6" y="186.8">1</text>
</g>
</svg>
